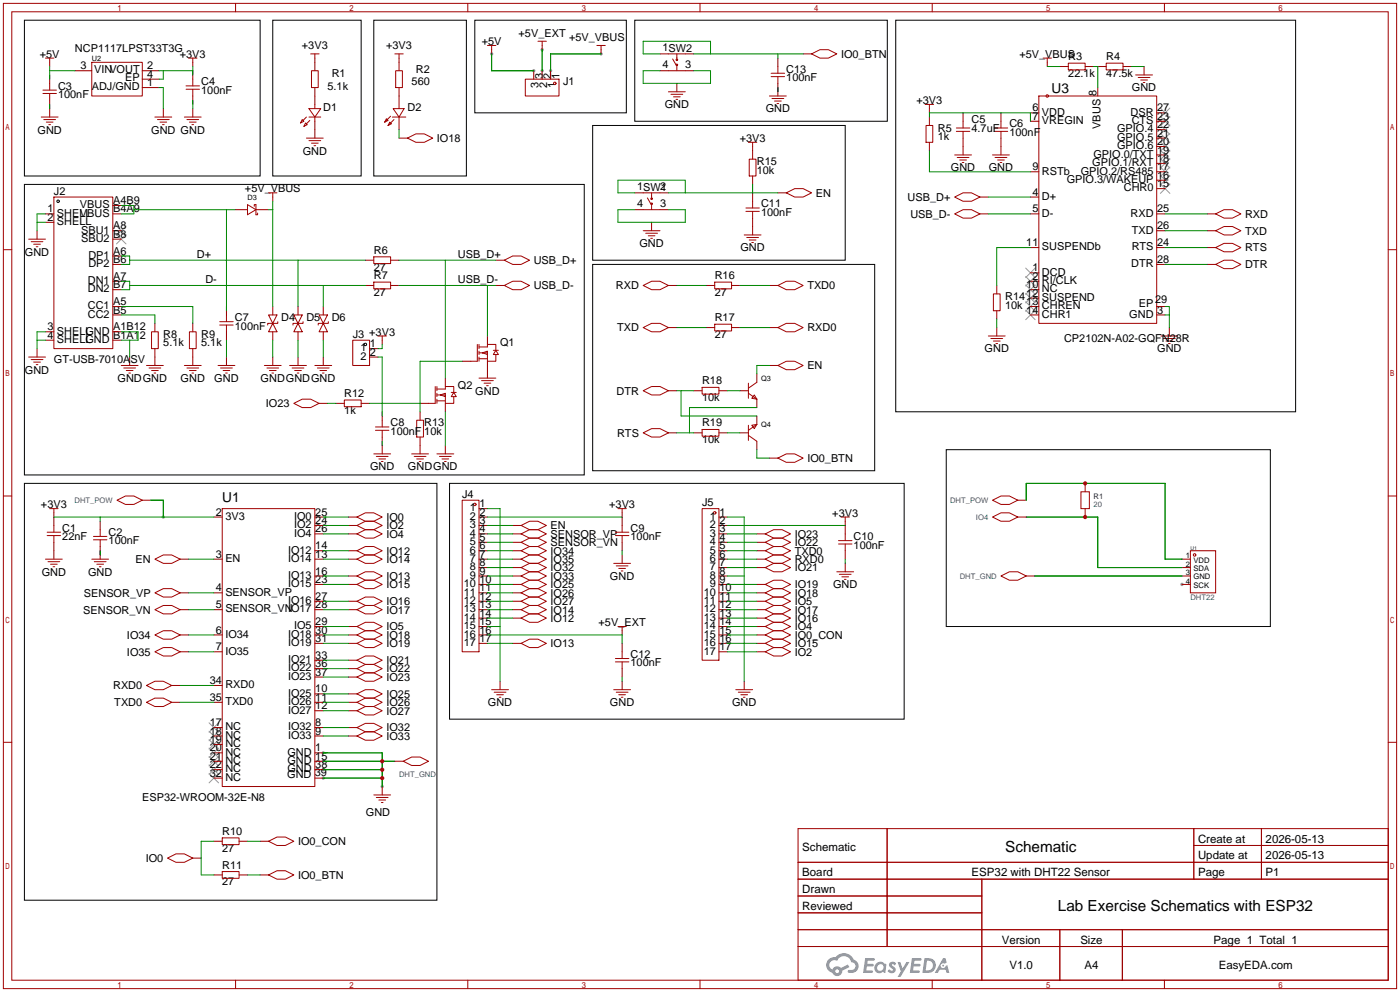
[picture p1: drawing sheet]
<svg xmlns="http://www.w3.org/2000/svg" width="422mm" height="299mm" viewBox="0 0 422 299" stroke-linecap="round" stroke-linejoin="round" font-family="sans-serif">
<g fill="#999">
<circle cx="356.6" cy="176.3" r=".51"/>
<circle cx="166.1" cy="21.3" r=".51"/>
<circle cx="181.4" cy="16.3" r=".51"/>
<circle cx="163.6" cy="21.3" r=".51"/>
<circle cx="163.6" cy="15" r=".51"/>
<circle cx="161" cy="21.3" r=".51"/>
<circle cx="148.3" cy="16.3" r=".51"/>
<circle cx="49.3" cy="156" r=".51"/>
<circle cx="97.5" cy="234.7" r=".51"/>
<circle cx="97.5" cy="232.2" r=".51"/>
<circle cx="97.5" cy="229.6" r=".51"/>
<circle cx="97.5" cy="227.1" r=".51"/>
<circle cx="115.3" cy="237.2" r=".51"/>
</g>
<g fill="none" stroke="#a10000" stroke-width=".3">
<path d="M1 1h420.4v297.2h-420.4zM3.6 3.6h415.2v292.1h-415.2zM71.1 1v2.6M141.1 1v2.6M211.2 1v2.6M281.3 1v2.6M351.3 1v2.6M1 75.3h2.6M418.8 75.3h2.6M1 149.6h2.6M418.8 149.6h2.6M1 223.9h2.6"/>
<path d="M418.8 223.9h2.6M240.8 249.9h178v45.8h-178zM267.7 249.9v35.6M360.2 249.9v15.3M360.2 255h58.6M380.6 249.9v15.3M240.8 260.1h178M240.8 265.2h178M240.8 270.3h55.4M240.8 275.3h55.4M296.2 265.2v30.5M71.1 295.7v2.5"/>
<path d="M141.1 295.7v2.5M211.2 295.7v2.5M240.8 280.4h178M240.8 285.5h178M281.3 295.7v2.5M319.8 280.4v15.3M338.6 280.4v15.3M351.3 295.7v2.5"/>
</g>
<g fill="#5487ff">
<path d="M268.5 290.3a1.3 1.3 0 0 1 1.9 .3l-.4 .6a.47 .47 0 0 0-.4-.4 .47 .47 0 0 0-.5 .3l.2 .2a1.19 1.19 0 0 1 .8 1.7 1.19 1.19 0 0 1-1.9 .3l-.4-.4 .5-.6 .8 .5a.31 .31 0 0 0 .3-.3 .31 .31 0 0 0-.2-.3 1.12 1.12 0 0 1-.7-1.9z"/>
<path d="M270.8 290.2h.8l.7 1.9 1.2-1.9h.9l-2.7 4.5h-.9l1-1.7z"/>
<path d="M261 289h2.6l.3 .2-.1 .5-2 .1-.1 .9h1.6l.3 .4-.4 .4h-1.6l-.2 1.2h1.8l.2 .4-.2 .3-2.8 .1z"/>
<path d="M275.1 289h2.6l.3 .2-.1 .5-2 .1-.1 .9h1.6l.4 .4-.5 .4h-1.6l-.2 1.2h1.8l.2 .4-.2 .3-2.8 .1z"/>
<path d="M284.5 289h.8l.3 1.3-.6 .4a.75 .75 0 0 0-1.1 .3 .75 .75 0 0 0 .5 1 .75 .75 0 0 0 .9-.6l.5-.3 .6 2.4h-.8l-.3-1h-1.8l-.5 1h-1z"/>
<path d="M278.9 289l-.6 4.5h1.4a2.27 2.27 0 0 0 2.7-2.3 2.27 2.27 0 0 0-2.7-2.2zM279.7 289.8a1.5 1.5 0 0 1 1.8 1.5 1.5 1.5 0 0 1-1.9 1.4h-.3z"/>
<path d="M264.4 290.6a1.67 1.67 0 0 0-.3 2.4 1.67 1.67 0 0 0 2.4 .2l.6 .3 .3-2.5-.1-.3h-.5a1.58 1.58 0 0 0-2.4-.1zM264.5 291.8a1.01 1.01 0 0 1 2 0 1.01 1.01 0 0 1-2 0z"/>
<path d="M250 289.4a2.37 2.37 0 0 0 1.1 4 1.54 1.54 0 0 0 1.8 1 1.54 1.54 0 0 0 1.2-1.6l2.2-1.1-.5-.8-2.1 1.1a1.57 1.57 0 0 0-2.6 .4 1.5 1.5 0 0 1-.7-2.1 1.5 1.5 0 0 1 2.2-.5 2.27 2.27 0 0 1 2.3-1.4 2.27 2.27 0 0 1 2 1.8 1.23 1.23 0 0 1 1.2 1.6 1.23 1.23 0 0 1-1.8 .8 .47 .47 0 0 0-.6 .4 .47 .47 0 0 0 .5 .5 2.14 2.14 0 0 0 2.7-1.4 2.14 2.14 0 0 0-1.3-2.7 3.4 3.4 0 0 0-5.7-.7l-.9 .1zM252 292.9a.6 .6 0 0 1 1.2 0 .6 .6 0 0 1-1.2 0z"/>
<circle cx="284.6" cy="291.3" r=".28"/>
</g>
<g fill="none" stroke="#a10000" stroke-width=".3">
<path d="M13.7 17.5h2.6M15 17.5v1.3M27.7 18.8h15.2v10.2h-15.2zM56.9 17.5h2.5M58.2 17.5v1.3M93.7 16.3h2.6M95 16.3v1.2M119.1 16.3h2.6M120.4 16.3v1.2M147.1 13.7h2.5M148.3 13.7v1.3M162.3 12.4h2.5"/>
<path d="M163.6 12.4v1.3M180.1 13.7h2.5M181.4 13.7v1.3M201.7 16.3h5.1M202.9 17.8l1.1 1.8M204 17.9l.2-.1 .3 .2-.3 .3zM204 19.4l.2-.1 .3 .3-.3 .2zM204.2 16.3v1.7M204.2 19.6v1.7M244.9 16.3l2.5-1.3h2.5l2.6 1.3-2.6 1.2h-2.5zM314.7 17.5h2.5M316 17.5v1.3"/>
<path d="M322.3 19.1h5.1v2h-5.1zM333.8 19.1h5v2h-5zM12.4 35.3h5.1M13 27.2h4M13 28.2h4M13.2 36.1h3.6M14 36.8h2M14.7 37.6h.5M15 25.1v2.1M15 28.2v2M46.7 35.3h5.1M47.5 36.1h3.6"/>
<path d="M48.3 36.8h2M49 37.6h.5M55.6 35.3h5.1M56.1 25.9h4.1M56.1 26.9h4.1M56.4 36.1h3.5M57.1 36.8h2.1M57.9 37.6h.5M58.2 23.9v2M58.2 26.9v2.1M91.2 36.1l.5 .5-1 .5zM92.2 37.1l.5 .5-1 .5z"/>
<path d="M92.5 35.3l-1.1 1M93.2 32.8h3.6l-1.8 2.5zM93.2 35.3h3.6M93.5 36.3l-1 1M94 21.3h2v5.1h-2zM95 31.5v1.3M95 35.3v1.3M116.6 35.8l.5 .5-1 .5zM117.6 36.8l.5 .5-1 .5zM117.9 35.1l-1.8 1.7M118.4 35.3h4M118.6 32.8h3.3l-1.5 2.5z"/>
<path d="M118.9 36.1l-1.8 1.7M119.4 21.3h2v5.1h-2zM158.5 23.9h10.2v5.1h-10.2zM201.7 21.3h5.1M201.7 27.7h5.1M202.4 28.4h3.6M203.2 29.2h2M204 30h.5M232.2 29h5M232.7 22.1h4M232.7 23.1h4M232.9 29.7h3.6"/>
<path d="M233.7 30.5h2M234.4 31.2h.5M234.7 20.1v2M234.7 23.1v2M279.1 31.5h2.6M279.4 37.8h2v5.1h-2zM280.4 31.5v1.3M288.5 38.6h4.1M288.5 39.6h4.1M290.6 36.6v2M290.6 39.6v2.1M300 38.6h4"/>
<path d="M300 39.6h4M302 36.6v2M302 39.6v2.1M313.4 29h35.6v68.5h-35.6zM342.6 22.6h5.1M343.4 23.4h3.6M344.2 24.1h2M344.9 24.9h.5M16.3 59.4h17.7v45.8h-17.7zM81 58.2h2.6M82.3 58.2v1.2M92.5 41.7h5"/>
<path d="M93.2 42.4h3.6M94 43.2h2M94.7 43.9h.5M122.9 41.7l2.6-1.3h2.5l2.6 1.3-2.6 1.2h-2.5zM194.1 58.2h5M195.3 59.7l1 1.8M196.4 59.8l.1-.1 .3 .2-.3 .3zM196.6 58.2v1.7M225.8 42.9h2.5M226.1 48h2v5.1h-2zM227.1 42.9v1.3M237.2 58.2l2.6-1.3h2.5l2.6 1.3-2.6 1.2h-2.5z"/>
<path d="M288 59.4l2.6-1.2h2.5l2.6 1.2-2.6 1.3h-2.5zM288 46.7h5.1M288.8 47.5h3.6M289.6 48.3h2M290.3 49h.5M299.5 46.7h5M300.2 47.5h3.6M301 48.3h2M301.8 49h.5M8.6 72.1h5.1M9.4 72.9h3.6M10.2 73.7h2"/>
<path d="M10.9 74.4h.5M74.7 61.7l2.5 1.5-2.5 1.6zM76.7 62.2v-.5h.5v3.1h.5v-.5M112.8 77.5h5.1v2h-5.1zM152.1 78.5l2.6-1.3h2.5l2.6 1.3-2.6 1.3h-2.5zM194.1 63.2h5M194.1 69.6h5M194.8 70.4h3.6M195.6 71.1h2M196.3 71.9h.5M196.4 61.4l.1-.2 .3 .3-.3 .2zM196.6 61.5v1.7"/>
<path d="M224.5 70.9h5.1M225 62.7h4.1M225 63.8h4.1M225.3 71.6h3.6M226.1 72.4h2M226.8 73.2h.5M227.1 60.7v2M227.1 63.8v2M288 64.5l2.6-1.3h2.5l2.6 1.3-2.6 1.3h-2.5zM366.8 64.5l2.5-1.3h2.6l2.5 1.3-2.5 1.3h-2.6zM366.8 74.7l2.5-1.3h2.6l2.5 1.3-2.5 1.2h-2.6zM366.8 69.6l2.5-1.3h2.6l2.5 1.3-2.5 1.3h-2.6z"/>
<path d="M366.8 79.8l2.5-1.3h2.6l2.5 1.3-2.5 1.2h-2.6zM66.3 97h4.1M66.3 98h4.1M68.3 95v2M68.3 98v2.1M81 95h2.6l-1.3 2.5zM82.3 97.5l1.3 2.6h-2.6zM83.8 97v.5h-3v.5M88.6 95h2.6l-1.3 2.5zM89.9 97.5l1.3 2.6h-2.6zM91.4 97v.5h-3v.5M96.3 95h2.5l-1.3 2.5z"/>
<path d="M97.5 97.5l1.3 2.6h-2.5zM99.1 97v.5h-3.1v.5M112.8 85.1h5.1v2h-5.1zM152.1 86.1l2.6-1.3h2.5l2.6 1.3-2.6 1.3h-2.5zM194.1 98.8l2.5-1.3h2.5l2.6 1.3-2.6 1.3h-2.5zM194.1 86.1l2.5-1.3h2.5l2.6 1.3-2.6 1.3h-2.5zM215.6 85.1h5.1v2h-5.1zM215.6 97.8h5.1v2h-5.1zM234.7 98.8l2.5-1.3h2.6l2.5 1.3-2.5 1.3h-2.6zM234.7 86.1l2.5-1.3h2.6l2.5 1.3-2.5 1.3h-2.6zM299.7 88.6h2.1v5.1h-2.1zM8.6 107.7h5.1"/>
<path d="M9.4 108.5h3.6M10.2 109.2h2M10.9 110h.5M36.6 110.2h5.1M37.3 111h3.6M38.1 111.8h2M38.9 112.5h.5M44.2 110.2h5.1M45 111h3.5M45.7 100.1h2.1v5.1h-2.1zM45.7 111.8h2.1M46.5 112.5h.5"/>
<path d="M55.6 110.2h5.1M56.4 111h3.5M57.1 100.1h2.1v5.1h-2.1zM57.1 111.8h2.1M57.9 112.5h.5M65.8 110.2h5.1M66.5 111h3.6M67.3 111.8h2M68.1 112.5h.5M79.8 110.2h5M80.5 111h3.6M81.3 111.8h2"/>
<path d="M82 112.5h.5M87.4 110.2h5.1M88.1 111h3.6M88.9 111.8h2M89.7 112.5h.5M95 110.2h5.1M95.8 111h3.5M96.5 111.8h2.1M97.3 112.5h.5M106.4 102.6h5.1v7.6h-5.1zM114 101.3h2.6M115.3 101.3v1.3"/>
<path d="M131.3 116.6v5.1h-2M131.8 119.1h2.6v2.6h2.5v-2.1M131.8 117.3h2.6v-.7h2.5v1.8M131.8 116.6v1.3M131.8 118.6v1M132.8 119.1l1.6-.5v1zM136.1 118.4h1.6M136.9 118.4l.8 1.2h-1.6zM144 103.9v5.1h-2M144.5 106.4h2.6v2.6h2.5v-2.1M144.5 104.6h2.6v-.7h2.5v1.8M144.5 108.2h2.6"/>
<path d="M144.5 103.9v1.3M144.5 105.9v1M144.5 107.7v1.3M144.5 114h5.1M145.3 114.8h3.5M145.5 106.4l1.6-.5v1zM146 115.6h2.1M146.8 116.3h.5M148.8 105.7h1.6M149.6 105.7l.8 1.2h-1.6zM194.1 117.9l2.5-1.3h2.5l2.6 1.3-2.6 1.2h-2.5zM211.8 116.8h5.1v2.1h-5.1z"/>
<path d="M225.8 118.6l2.5 1.8M225.8 115.6v4.5M227.6 119.1l.7 1.3-1.5-.3zM228.3 115.3l-2.5 1.8M234.7 110.2l2.5-1.2h2.6l2.5 1.2-2.5 1.3h-2.6zM298.2 101.3h5.1M299 102.1h3.5M299.7 102.9h2.1M300.5 103.6h.5M350.3 101.3h5M351 102.1h3.6M351.8 102.9h2"/>
<path d="M352.6 103.6h.5M88.6 121.7l2.6-1.3h2.5l2.6 1.3-2.6 1.2h-2.5zM103.9 120.6h5.1v2.1h-5.1zM112.8 136.9h5.1M113.3 128.8h4M113.3 129.8h4M113.5 137.7h3.6M114.3 138.4h2M115.1 139.2h.5M115.3 126.7v2.1M115.3 129.8v2M124.2 136.9h5.1"/>
<path d="M125 137.7h3.5M125.7 126.7h2.1v5.1h-2.1zM125.7 138.4h2.1M126.5 139.2h.5M131.8 120.9h2.6M131.8 120.4v1.3M131.8 136.9h5.1M132.6 137.7h3.5M133.3 138.4h2.1M134.1 139.2h.5M194.1 130.6l2.5-1.3h2.5l2.6 1.3-2.6 1.2h-2.5zM211.8 129.5h5.1v2.1h-5.1z"/>
<path d="M225.8 128.3v4.5M225.8 131.3l2.5 1.8M226.8 128.3l1.5-.3-.7 1.3zM228.3 128l-2.5 1.8M234.7 138.2l2.5-1.3h2.6l2.5 1.3-2.5 1.2h-2.6zM15 153.4h2.5M16.3 153.4v1.3M16.3 158.5v2M30.2 159.8v2M35.3 150.9l2.5-1.3h2.6l2.5 1.3-2.5 1.2h-2.6zM42.9 150.9h2.6M67.1 153.4h27.9v83.8h-27.9z"/>
<path d="M107.7 156l2.5-1.3h2.6l2.5 1.3-2.5 1.2h-2.6zM107.7 158.5l2.5-1.3h2.6l2.5 1.3-2.5 1.3h-2.6zM139.4 150.9h5.1v45.7h-5.1zM157.2 158.5l2.6-1.3h2.5l2.5 1.3-2.5 1.3h-2.5zM186.4 153.4h2.6M187.7 153.4v1.3M187.7 158.5v2M211.8 153.4h5.1v45.7h-5.1zM253.7 156h2.6M255 156v1.2M299.5 150.9l2.5-1.3h2.5l2.6 1.3-2.6 1.2h-2.5zM299.5 156l2.5-1.3h2.5l2.6 1.3-2.6 1.2h-2.5z"/>
<path d="M307.1 156h2.5M307.1 150.9h2.5M326.1 148.3h2.6v5.1h-2.6zM327.4 145.8v2.5M327.4 153.4v2.6M13.7 168.7h5.1M14.2 160.5h4.1M14.2 161.5h4.1M14.5 169.4h3.5M15.2 170.2h2.1M16 170.9h.5M16.3 161.5v2.1"/>
<path d="M27.7 168.7h5.1M28.2 161.8h4.1M28.2 162.8h4.1M28.4 169.4h3.6M29.2 170.2h2M30 170.9h.5M30.2 162.8v2M46.7 178.8l2.6-1.3h2.5l2.6 1.3-2.6 1.3h-2.5zM46.7 168.7l2.6-1.3h2.5l2.6 1.3-2.6 1.2h-2.5zM107.7 176.3l2.5-1.3h2.6l2.5 1.3-2.5 1.2h-2.6zM107.7 168.7l2.5-1.3h2.6l2.5 1.3-2.5 1.2h-2.6zM107.7 173.7l2.5-1.2h2.6l2.5 1.2-2.5 1.3h-2.6z"/>
<path d="M107.7 166.1l2.5-1.3h2.6l2.5 1.3-2.5 1.3h-2.6zM107.7 161l2.5-1.2h2.6l2.5 1.2-2.5 1.3h-2.6zM157.2 161l2.6-1.2h2.5l2.5 1.2-2.5 1.3h-2.5zM157.2 163.6l2.6-1.3h2.5l2.5 1.3-2.5 1.2h-2.5zM157.2 166.1l2.6-1.3h2.5l2.5 1.3-2.5 1.3h-2.5zM157.2 168.7l2.6-1.3h2.5l2.5 1.3-2.5 1.2h-2.5zM157.2 176.3l2.6-1.3h2.5l2.5 1.3-2.5 1.2h-2.5zM157.2 178.8l2.6-1.3h2.5l2.5 1.3-2.5 1.3h-2.5zM157.2 173.7l2.6-1.2h2.5l2.5 1.2-2.5 1.3h-2.5zM157.2 171.2l2.6-1.3h2.5l2.5 1.3-2.5 1.3h-2.5zM185.2 169.9h5M185.7 160.5h4"/>
<path d="M185.7 161.5h4M185.9 170.7h3.6M186.7 171.4h2M187.5 172.2h.5M187.7 161.5v2.1M230.9 178.8l2.5-1.3h2.6l2.5 1.3-2.5 1.3h-2.6zM230.9 176.3l2.5-1.3h2.6l2.5 1.3-2.5 1.2h-2.6zM230.9 163.6l2.5-1.3h2.6l2.5 1.3-2.5 1.2h-2.6zM230.9 161l2.5-1.2h2.6l2.5 1.2-2.5 1.3h-2.6zM230.9 171.2l2.5-1.3h2.6l2.5 1.3-2.5 1.3h-2.6zM230.9 166.1l2.5-1.3h2.6l2.5 1.3-2.5 1.3h-2.6zM230.9 168.7l2.5-1.3h2.6l2.5 1.3-2.5 1.2h-2.6z"/>
<path d="M252.5 172.5h5.1M253 163.1h4M253 164.1h4M253.2 173.2h3.6M254 174h2M254.8 174.8h.5M255 161v2.1M255 164.1v2M302 173.7l2.5-1.2h2.6l2.5 1.2-2.5 1.3h-2.6zM309.6 173.7h2.6M356.6 168.7h2.6M356.6 171.2h2.6"/>
<path d="M356.6 173.7h2.6M356.6 176.3h2.6M359.2 166.1h7.6v12.7h-7.6zM46.7 196.6l2.6-1.3h2.5l2.6 1.3-2.6 1.3h-2.5zM46.7 191.5l2.6-1.3h2.5l2.6 1.3-2.6 1.3h-2.5zM46.7 183.9l2.6-1.3h2.5l2.6 1.3-2.6 1.3h-2.5zM107.7 199.1l2.5-1.2h2.6l2.5 1.2-2.5 1.3h-2.6zM107.7 194.1l2.5-1.3h2.6l2.5 1.3-2.5 1.2h-2.6zM107.7 191.5l2.5-1.3h2.6l2.5 1.3-2.5 1.3h-2.6zM107.7 183.9l2.5-1.3h2.6l2.5 1.3-2.5 1.3h-2.6zM107.7 181.4l2.5-1.3h2.6l2.5 1.3-2.5 1.2h-2.6zM107.7 189l2.5-1.3h2.6l2.5 1.3-2.5 1.2h-2.6z"/>
<path d="M157.2 181.4l2.6-1.3h2.5l2.5 1.3-2.5 1.2h-2.5zM157.2 194.1l2.6-1.3h2.5l2.5 1.3-2.5 1.2h-2.5zM157.2 186.4l2.6-1.2h2.5l2.5 1.2-2.5 1.3h-2.5zM157.2 183.9l2.6-1.3h2.5l2.5 1.3-2.5 1.3h-2.5zM185.7 198.6h4M185.7 199.6h4M186.4 189h2.6M187.7 189v1.2M187.7 196.6v2M187.7 199.6v2.1M230.9 181.4l2.5-1.3h2.6l2.5 1.3-2.5 1.2h-2.6zM230.9 189l2.5-1.3h2.6l2.5 1.3-2.5 1.2h-2.6z"/>
<path d="M230.9 186.4l2.5-1.2h2.6l2.5 1.2-2.5 1.3h-2.6zM230.9 183.9l2.5-1.3h2.6l2.5 1.3-2.5 1.3h-2.6zM230.9 191.5l2.5-1.3h2.6l2.5 1.3-2.5 1.3h-2.6zM230.9 196.6l2.5-1.3h2.6l2.5 1.3-2.5 1.3h-2.6zM230.9 194.1l2.5-1.3h2.6l2.5 1.3-2.5 1.2h-2.6zM44.2 211.8l2.5-1.2h2.6l2.5 1.2-2.5 1.3h-2.6zM44.2 206.8l2.5-1.3h2.6l2.5 1.3-2.5 1.2h-2.6zM107.7 219.5l2.5-1.3h2.6l2.5 1.3-2.5 1.2h-2.6zM107.7 214.4l2.5-1.3h2.6l2.5 1.3-2.5 1.2h-2.6zM107.7 211.8l2.5-1.2h2.6l2.5 1.2-2.5 1.3h-2.6zM107.7 209.3l2.5-1.3h2.6l2.5 1.3-2.5 1.3h-2.6zM107.7 204.2l2.5-1.3h2.6l2.5 1.3-2.5 1.3h-2.6z"/>
<path d="M107.7 201.7l2.5-1.3h2.6l2.5 1.3-2.5 1.2h-2.6zM148.3 208h5.1M149.1 208.8h3.6M149.9 209.5h2M150.6 210.3h.5M185.2 208h5M185.9 208.8h3.6M186.7 209.5h2M187.5 210.3h.5M222 208h5.1M222.8 208.8h3.5M223.5 209.5h2.1"/>
<path d="M224.3 210.3h.5M107.7 222l2.5-1.3h2.6l2.5 1.3-2.5 1.3h-2.6zM112.8 239.8h5.1M119.1 229.6h2.6M121.7 229.6l2.5-1.3h2.5l2.6 1.3-2.6 1.3h-2.5zM50.5 258.8l2.6-1.2h2.5l2.6 1.2-2.6 1.3h-2.5zM67.1 252.7h5v2.1h-5zM81 253.7l2.6-1.2h2.5l2.5 1.2-2.5 1.3h-2.5zM113.5 240.5h3.6M114.3 241.3h2M115.1 242.1h.5M67.1 262.9h5v2h-5z"/>
<path d="M81 263.9l2.6-1.3h2.5l2.5 1.3-2.5 1.3h-2.5z"/>
<circle cx="167.4" cy="25.1" r=".38"/>
<circle cx="316" cy="29" r=".38"/>
<circle cx="143.3" cy="152.1" r=".38"/>
<circle cx="215.6" cy="154.7" r=".38"/>
<circle cx="360.4" cy="167.4" r=".38"/>
</g>
<g fill="none" stroke="#870000" stroke-width=".3">
<path d="M15 18.8v1.3M58.2 18.8v1.3M95 17.5v3.8M120.4 17.5v3.8M148.3 15v1.3M163.6 13.7v1.3M181.4 15v1.3M199.1 16.3h2.6M206.8 16.3h2.5M234.7 17.5v2.6M242.3 16.3h2.6M316 18.8v1.3"/>
<path d="M15 22.6v2.5M15 30.2v5.1M22.6 21.3h5.1M42.9 26.4h5.1M42.9 21.3h5.1M42.9 23.9h5.1M49.3 32.8v2.5M58.2 21.3v2.6M58.2 29v2.5M58.2 32.8v2.5M95 26.4v5.1M95 36.6v5.1"/>
<path d="M120.4 26.4v6.4M120.4 35.3v3.8M161 21.3v2.6M163.6 21.3v2.6M166.1 21.3v2.6M199.1 21.3h2.6M204.2 25.1v2.6M206.8 21.3h2.5M234.7 25.1v3.9M280.4 32.8v1.2M280.4 35.3v2.5M290.6 34v2.6"/>
<path d="M302 34v2.6M310.9 34h2.5M310.9 36.6h2.5M319.8 20.1h2.5M327.4 20.1h2.5M331.2 20.1h2.6M331.2 26.4v2.6M338.8 20.1h2.6M345.2 20.1v2.5M349 34h2.5M349 36.6h2.5M349 39.1h2.5"/>
<path d="M82.3 59.4v1.3M120.4 41.7h2.5M191.5 58.2h2.6M199.1 58.2h2.6M227.1 44.2v3.8M227.1 53.1v2.5M227.1 58.2v2.5M234.7 58.2h2.5M280.4 42.9v2.6M290.6 41.7v5M295.7 59.4h2.5M302 41.7v5"/>
<path d="M310.9 59.4h2.5M310.9 51.8h2.5M349 41.7h2.5M349 51.8h2.5M349 56.9h2.5M349 54.4h2.5M349 49.3h2.5M349 46.7h2.5M349 44.2h2.5M11.2 69.6v2.5M13.7 67.1h2.6M13.7 64.5h2.6"/>
<path d="M34 64.5h2.6M34 69.6h2.6M34 79.8h2.6M34 77.2h2.6M34 72.1h2.6M34 62h2.6M70.9 63.2h3.8M77.2 63.2h3.8M110.2 78.5h2.6M117.9 78.5h2.5M149.6 78.5h2.5M191.5 63.2h2.6"/>
<path d="M196.6 67.1v2.5M199.1 63.2h2.6M227.1 65.8v5.1M295.7 64.5h2.5M310.9 64.5h2.5M310.9 74.7h2.5M349 64.5h2.5M349 69.6h2.5M349 79.8h2.5M349 74.7h2.5M364.2 64.5h2.6M364.2 69.6h2.6"/>
<path d="M364.2 79.8h2.6M364.2 74.7h2.6M34 95h2.6M34 84.8h2.6M34 87.4h2.6M34 92.5h2.6M46.7 97.5v2.6M58.2 97.5v2.6M68.3 92.5v2.5M82.3 92.5v2.5M89.9 92.5v2.5M97.5 92.5v2.5"/>
<path d="M110.2 86.1h2.6M117.9 86.1h2.5M149.6 86.1h2.5M201.7 86.1h2.5M201.7 98.8h2.5M213.1 86.1h2.5M213.1 98.8h2.5M220.7 86.1h2.6M220.7 98.8h2.6M232.2 86.1h2.5M232.2 98.8h2.5M300.7 86.1v2.5"/>
<path d="M300.7 93.7v2.6M300.7 98.8v2.5M310.9 95h2.5M310.9 84.8h2.5M310.9 87.4h2.5M310.9 92.5h2.5M310.9 82.3h2.5M310.9 89.9h2.5M349 95h2.5M349 92.5h2.5M352.8 98.8v2.5M11.2 105.2v2.5"/>
<path d="M13.7 102.6h2.6M13.7 100.1h2.6M34 102.6h2.6M34 100.1h2.6M39.1 107.7v2.5M46.7 105.2v5M58.2 105.2v5M68.3 100.1v2.5M68.3 107.7v2.5M82.3 100.1v2.5M82.3 107.7v2.5M89.9 100.1v2.5"/>
<path d="M89.9 107.7v2.5M97.5 100.1v2.5M97.5 107.7v2.5M111.5 105.2h2.5M111.5 107.7h2.5M115.3 102.6v1.3M134.4 114v2.6M139.4 109h2.6M147.1 101.3v2.6M147.1 109v5M201.7 117.9h2.5M209.3 117.9h2.5"/>
<path d="M216.9 117.9h2.6M223.3 117.9h2.5M228.3 112.8v2.5M232.2 110.2h2.5M96.3 121.7h2.5M101.3 121.7h2.6M109 121.7h2.5M115.3 124.2v2.5M115.3 131.8v5.1M126.7 121.7h2.6M126.7 124.2v2.5M126.7 131.8v5.1"/>
<path d="M134.4 121.7v2.5M134.4 134.4v2.5M201.7 130.6h2.5M209.3 130.6h2.5M216.9 130.6h2.6M223.3 130.6h2.5M228.3 120.4v2.5M228.3 125.5v2.5M228.3 133.1v2.5M232.2 138.2h2.5M16.3 154.7v3.8M30.2 157.2v2.6"/>
<path d="M64.5 156h2.6M95 156h2.5M95 158.5h2.5M105.2 156h2.5M105.2 158.5h2.5M144.5 156h2.6M144.5 158.5h2.6M144.5 153.4h2.6M154.7 158.5h2.5M187.7 154.7v3.8M216.9 156h2.6M216.9 158.5h2.6"/>
<path d="M255 157.2v3.8M16.3 163.6v5.1M30.2 164.8v3.9M54.4 168.7h2.5M54.4 178.8h2.5M64.5 168.7h2.6M64.5 178.8h2.6M95 176.3h2.5M95 168.7h2.5M95 173.7h2.5M95 166.1h2.5M95 161h2.5"/>
<path d="M105.2 176.3h2.5M105.2 168.7h2.5M105.2 173.7h2.5M105.2 166.1h2.5M105.2 161h2.5M144.5 176.3h2.6M144.5 168.7h2.6M144.5 173.7h2.6M144.5 166.1h2.6M144.5 161h2.6M144.5 178.8h2.6M144.5 163.6h2.6"/>
<path d="M144.5 171.2h2.6M154.7 176.3h2.5M154.7 168.7h2.5M154.7 173.7h2.5M154.7 166.1h2.5M154.7 161h2.5M154.7 178.8h2.5M154.7 163.6h2.5M154.7 171.2h2.5M187.7 163.6v2.5M187.7 167.4v2.5M216.9 176.3h2.6"/>
<path d="M216.9 168.7h2.6M216.9 173.7h2.6M216.9 166.1h2.6M216.9 161h2.6M216.9 178.8h2.6M216.9 163.6h2.6M216.9 171.2h2.6M228.3 176.3h2.6M228.3 168.7h2.6M228.3 166.1h2.6M228.3 161h2.6M228.3 178.8h2.6"/>
<path d="M228.3 163.6h2.6M228.3 171.2h2.6M255 166.1v2.6M255 169.9v2.6M54.4 196.6h2.5M54.4 191.5h2.5M54.4 183.9h2.5M64.5 196.6h2.6M64.5 191.5h2.6M64.5 183.9h2.6M95 191.5h2.5M95 183.9h2.5"/>
<path d="M95 199.1h2.5M95 194.1h2.5M95 181.4h2.5M95 189h2.5M105.2 191.5h2.5M105.2 183.9h2.5M105.2 199.1h2.5M105.2 194.1h2.5M105.2 181.4h2.5M105.2 189h2.5M144.5 191.5h2.6M144.5 183.9h2.6"/>
<path d="M144.5 194.1h2.6M144.5 181.4h2.6M144.5 189h2.6M144.5 186.4h2.6M154.7 183.9h2.5M154.7 194.1h2.5M154.7 181.4h2.5M154.7 186.4h2.5M187.7 190.2v1.3M187.7 194.1v2.5M216.9 196.6h2.6M216.9 191.5h2.6"/>
<path d="M216.9 183.9h2.6M216.9 194.1h2.6M216.9 181.4h2.6M216.9 189h2.6M216.9 186.4h2.6M228.3 196.6h2.6M228.3 191.5h2.6M228.3 183.9h2.6M228.3 194.1h2.6M228.3 181.4h2.6M228.3 189h2.6M228.3 186.4h2.6"/>
<path d="M51.8 211.8h2.6M51.8 206.8h2.6M64.5 211.8h2.6M64.5 206.8h2.6M64.5 219.5h2.6M95 211.8h2.5M95 219.5h2.5M95 214.4h2.5M95 209.3h2.5M95 204.2h2.5M95 201.7h2.5M105.2 211.8h2.5"/>
<path d="M105.2 219.5h2.5M105.2 214.4h2.5M105.2 209.3h2.5M105.2 204.2h2.5M105.2 201.7h2.5M150.9 205.5v2.5M187.7 201.7v2.5M187.7 205.5v2.5M224.5 205.5v2.5M64.5 222h2.6M64.5 234.7h2.6M64.5 232.2h2.6"/>
<path d="M64.5 229.6h2.6M64.5 227.1h2.6M64.5 224.5h2.6M95 222h2.5M95 234.7h2.5M95 232.2h2.5M95 229.6h2.5M95 227.1h2.5M105.2 222h2.5M115.3 237.2v2.6M58.2 258.8h2.5M64.5 253.7h2.6"/>
<path d="M72.1 253.7h2.6M78.5 253.7h2.5M64.5 263.9h2.6M72.1 263.9h2.6M78.5 263.9h2.5"/>
</g>
<g fill="none" stroke="#999" stroke-width=".3">
<path d="M350.1 37.7l2.9 2.9M350.1 35.1l2.9 2.9M350.1 32.6l2.9 2.9M353 37.7l-2.9 2.9M353 35.1l-2.9 2.9M353 32.6l-2.9 2.9M350.1 55.5l2.9 2.8M350.1 52.9l2.9 2.9M350.1 50.4l2.9 2.9M350.1 47.8l2.9 2.9M350.1 45.3l2.9 2.9M350.1 42.8l2.9 2.8"/>
<path d="M350.1 40.2l2.9 2.9M353 42.8l-2.9 2.8M353 45.3l-2.9 2.9M353 47.8l-2.9 2.9M353 50.4l-2.9 2.9M353 55.5l-2.9 2.8M353 52.9l-2.9 2.9M353 40.2l-2.9 2.9M35.1 68.2l2.9 2.8M35.1 70.7l2.9 2.9M38 68.2l-2.9 2.8M38 70.7l-2.9 2.9"/>
<path d="M309.5 80.9l2.8 2.8M309.5 83.4l2.8 2.9M309.5 85.9l2.8 2.9M309.5 88.5l2.8 2.9M309.5 91l2.8 2.9M309.5 93.6l2.8 2.8M312.3 80.9l-2.8 2.8M312.3 83.4l-2.8 2.9M312.3 85.9l-2.8 2.9M312.3 88.5l-2.8 2.9M312.3 91l-2.8 2.9M312.3 93.6l-2.8 2.8"/>
<path d="M63.1 218l2.9 2.9M66 218l-2.9 2.9M63.1 233.3l2.9 2.8M63.1 230.7l2.9 2.9M63.1 228.2l2.9 2.9M63.1 225.6l2.9 2.9M63.1 223.1l2.9 2.9M63.1 220.6l2.9 2.8M66 233.3l-2.9 2.8M66 230.7l-2.9 2.9M66 228.2l-2.9 2.9M66 225.6l-2.9 2.9"/>
<path d="M66 223.1l-2.9 2.9M66 220.6l-2.9 2.8"/>
</g>
<g fill="none" stroke="#000" stroke-width=".3">
<path d="M7.4 6.1h71.1v47h-71.1zM82.3 6.1h26.7v47h-26.7zM112.8 6.1h27.9v47h-27.9zM143.3 6.1h45.7v27.9h-45.7zM191.5 6.1h76.2v30.5h-76.2zM270.3 6.1h120.6v118.1h-120.6zM178.8 37.8h76.2v40.7h-76.2zM7.4 55.6h168.9v87.7h-168.9zM178.8 79.8h85.1v62.2h-85.1zM285.5 135.6h97.8v53.4h-97.8zM7.4 145.8h124.4v125.7h-124.4zM135.6 145.8h137.2v71.1h-137.2z"/>
<circle cx="17.5" cy="60.7" r=".38"/>
<circle cx="110.2" cy="103.9" r=".38"/>
</g>
<g fill="none" stroke="#008700" stroke-width=".3">
<path d="M148.3 16.3v5h12.7M163.6 15v6.3M181.4 16.3h-15.3v5M199.1 16.3h-5v-3.9h20.3v3.9M209.3 16.3h33M234.7 16.3v1.2M15 21.3h7.6M15 20.1v3.8M15 31.5v1.3M48 21.3h10.2M48 26.4h1.3v6.4M49.3 21.3v2.6h-1.3"/>
<path d="M58.2 20.1v2.5M58.2 30.2v2.6M120.4 39.1v2.6M199.1 21.3h-5v3.8h20.3v-3.8h-5.1M234.7 26.4v1.3M280.4 35.3v-1.3h30.5v2.6M316 20.1h3.8M329.9 20.1h1.3v6.3M341.4 20.1h3.8M191.5 58.2h-5.1v-3.8h20.4v3.8M201.7 58.2h33M227.1 55.6v2.6"/>
<path d="M280.4 45.5v6.3h30.5M298.2 59.4h12.7M11.2 67.1h2.5M13.7 64.5h-2.5v5.1M36.6 77.2h2.5v2.6h-2.5M36.6 62h3.8v2.5h-3.8M39.1 78.5h71.1M40.4 63.2h30.5M68.3 63.2v30.5M81 63.2h1.3M82.3 60.7v31.8M89.9 78.5v14"/>
<path d="M120.4 78.5h29.2M134.4 78.5v35.5M191.5 63.2h-5.1v3.9h20.4v-3.9h-5.1M298.2 64.5h12.7M310.9 74.7h-10.2v11.4M351.5 79.8h12.7M351.5 74.7h12.7M351.5 64.5h12.7M351.5 69.6h12.7M36.6 92.5h21.6v5M36.6 84.8h2.5v2.6h-2.5M36.6 95h10.1v2.5"/>
<path d="M39.1 86.1h71.1M97.5 86.1v6.4M120.4 86.1h29.2M147.1 86.1v15.2M204.2 86.1h8.9M204.2 98.8h8.9M223.3 86.1h8.9M223.3 98.8h8.9M300.7 96.3v2.5M351.5 95h1.3M351.5 92.5h1.3v6.3M11.2 102.6h2.5"/>
<path d="M13.7 100.1h-2.5v5.1M36.6 100.1h5.1v2.5h-5.1M39.1 102.6v5.1M68.3 102.6v5.1M82.3 102.6v5.1M89.9 102.6v5.1M97.5 102.6v5.1M114 107.7h1.3v17.8M115.3 103.9v1.3h-1.3M139.4 109h-12.7v15.2M204.2 117.9h5.1M205.5 117.9v7.6h22.8"/>
<path d="M219.5 117.9h3.8M232.2 110.2h-3.9v2.6M98.8 121.7h2.5M111.5 121.7h15.2M115.3 133.1v1.3M134.4 124.2v10.2M204.2 130.6h5.1M219.5 130.6h3.8M228.3 135.6v2.6h3.9M228.3 122.9h-20.3v7.7M16.3 156h48.2M30.2 156v1.2"/>
<path d="M45.5 150.9h3.8v5.1M97.5 156h7.7M97.5 158.5h7.7M147.1 156h40.6M147.1 158.5h7.6M147.1 153.4h3.8v52.1M219.5 156h5v49.5M219.5 158.5h35.5M309.6 156h21.6v15.2h25.4M309.6 150.9v-5.1h41.9v22.9h5.1M30.2 166.1v1.3M56.9 178.8h7.6"/>
<path d="M56.9 168.7h7.6M97.5 168.7h7.7M97.5 176.3h7.7M97.5 161h7.7M97.5 166.1h7.7M97.5 173.7h7.7M147.1 178.8h7.6M147.1 168.7h7.6M147.1 176.3h7.6M147.1 161h7.6M147.1 163.6h7.6M147.1 166.1h7.6"/>
<path d="M147.1 173.7h7.6M147.1 171.2h7.6M187.7 166.1v1.3M219.5 178.8h8.8M219.5 168.7h8.8M219.5 176.3h8.8M219.5 161h8.8M219.5 163.6h8.8M219.5 166.1h8.8M219.5 173.7h5M219.5 171.2h8.8M255 168.7v1.2"/>
<path d="M312.2 173.7h44.4M56.9 196.6h7.6M56.9 191.5h7.6M56.9 183.9h7.6M97.5 191.5h7.7M97.5 183.9h7.7M97.5 181.4h7.7M97.5 189h7.7M97.5 194.1h7.7M97.5 199.1h7.7M147.1 191.5h40.6v2.6M147.1 183.9h7.6"/>
<path d="M147.1 181.4h7.6M147.1 189h3.8M147.1 186.4h7.6M147.1 194.1h7.6M219.5 196.6h8.8M219.5 191.5h8.8M219.5 183.9h8.8M219.5 181.4h8.8M219.5 189h8.8M219.5 186.4h8.8M219.5 194.1h8.8M54.4 206.8h10.1"/>
<path d="M54.4 211.8h10.1M97.5 219.5h7.7M97.5 211.8h7.7M97.5 214.4h7.7M97.5 209.3h7.7M97.5 204.2h7.7M97.5 201.7h7.7M187.7 204.2v1.3M97.5 227.1h17.8v10.1M97.5 222h7.7M97.5 234.7h17.8M97.5 232.2h17.8"/>
<path d="M97.5 229.6h21.6M64.5 253.7h-3.8v10.2h3.8M74.7 253.7h3.8M74.7 263.9h3.8"/>
</g>
<g fill="#c00">
<circle cx="115.3" cy="234.7" r=".63"/>
<circle cx="115.3" cy="232.2" r=".63"/>
<circle cx="115.3" cy="229.6" r=".63"/>
<circle cx="327.4" cy="145.8" r=".63"/>
<circle cx="327.4" cy="156" r=".63"/>
</g>
<g font-size="4.6">
<text x="303.3" y="257">Schematic</text>
<text x="319.2" y="274.8">Lab Exercise Schematics with ESP32</text>
</g>
<g font-size="4.1">
<text x="317.2" y="28.1">U3</text>
<text x="67.1" y="151.3">U1</text>
</g>
<g font-size="3.5">
<text x="242.1" y="256.7">Schematic</text>
<text x="361.5" y="254.2">Create at</text>
<text x="381.9" y="254.2">2026-05-13</text>
<text x="361.5" y="259.2">Update at</text>
<text x="381.9" y="259.2">2026-05-13</text>
<text x="242.1" y="264.3">Board</text>
<text x="242.1" y="269.4">Drawn</text>
<text x="293.2" y="264.3">ESP32 with DHT22 Sensor</text>
<text x="361.5" y="264.3">Page</text>
<text x="381.9" y="264.3">P1</text>
<text x="242.1" y="274.5">Reviewed</text>
<text x="302.3" y="284.6">Version</text>
<text x="326" y="284.6">Size</text>
<text x="366.2" y="284.6">Page 1 Total 1</text>
<text x="304.6" y="292.3">V1.0</text>
<text x="327.2" y="292.3">A4</text>
<text x="367.7" y="292.3">EasyEDA.com</text>
</g>
<g font-size="3.3">
<text x="156.5" y="11.1">+5V_EXT</text>
<text x="12" y="17.4">+5V</text>
<text x="22.6" y="15.6">NCP1117LPST33T3G</text>
<text x="54.3" y="17.4">+3V3</text>
<text x="91.1" y="14.9">+3V3</text>
<text x="116.5" y="14.9">+3V3</text>
<text x="145.4" y="13.6">+5V</text>
<text x="171.7" y="12.3">+5V_VBUS</text>
<text x="199.8" y="15.4">1SW2</text>
<text x="253.7" y="17.4">IO0_BTN</text>
<text x="307.6" y="17.4">+5V_VBUS</text>
<text x="24.3" y="20.9">3</text>
<text x="28.4" y="21.9">VINVOUT</text>
<text x="44.4" y="20.9">2</text>
<text x="44.4" y="23.4">4</text>
<text x="100.1" y="23.2">R1</text>
<text x="125.5" y="21.9">R2</text>
<text x="163.8" y="23.7" transform="rotate(-90 163.8 23.7)">3</text>
<text x="166.3" y="23.7" transform="rotate(-90 166.3 23.7)">2</text>
<text x="168.9" y="23.7" transform="rotate(-90 168.9 23.7)">1</text>
<text x="199.8" y="20.4">4</text>
<text x="206.8" y="20.4">3</text>
<text x="237.2" y="21.9">C13</text>
<text x="322.3" y="18.1">R3</text>
<text x="322.3" y="23.2">22.1k</text>
<text x="333.8" y="18.1">R4</text>
<text x="333.8" y="23.2">47.5k</text>
<text x="17.5" y="27">C3</text>
<text x="17.5" y="29.6">100nF</text>
<text x="27.7" y="27">ADJ/GND</text>
<text x="37.8" y="24.5">EP</text>
<text x="44.4" y="26">1</text>
<text x="60.7" y="25.8">C4</text>
<text x="60.7" y="28.3">100nF</text>
<text x="98.8" y="27">5.1k</text>
<text x="124.2" y="25.8">560</text>
<text x="162.5" y="26.6" transform="rotate(-90 162.5 26.6)">3</text>
<text x="165" y="26.6" transform="rotate(-90 165 26.6)">2</text>
<text x="167.6" y="26.6" transform="rotate(-90 167.6 26.6)">1</text>
<text x="169.9" y="25.8">J1</text>
<text x="237.2" y="24.5">100nF</text>
<text x="330.8" y="28.8" transform="rotate(-90 330.8 28.8)">8</text>
<text x="341.5" y="27.6">GND</text>
<text x="97.5" y="33.4">D1</text>
<text x="122.9" y="33.4">D2</text>
<text x="200.6" y="32.6">GND</text>
<text x="231" y="33.9">GND</text>
<text x="276.5" y="31.4">+3V3</text>
<text x="311.5" y="33.6">6</text>
<text x="314.4" y="34.9">VDD</text>
<text x="341.1" y="34.9">DSR</text>
<text x="349.1" y="33.6">27</text>
<text x="11.3" y="40.3">GND</text>
<text x="45.6" y="40.3">GND GND</text>
<text x="283" y="39.7">R5</text>
<text x="293.1" y="37.2">C5</text>
<text x="293.1" y="39.7">4.7uF</text>
<text x="304.5" y="38.5">C6</text>
<text x="304.5" y="41">100nF</text>
<text x="311.5" y="36.1">7</text>
<text x="314.4" y="37.4">VREGIN</text>
<text x="332.1" y="38.9" transform="rotate(-90 332.1 38.9)">VBUS</text>
<text x="337.1" y="40">GPIO.4</text>
<text x="341.5" y="37.4">CTS</text>
<text x="349.1" y="41.2">21</text>
<text x="349.1" y="38.7">22</text>
<text x="349.1" y="36.1">23</text>
<text x="91.3" y="46.6">GND</text>
<text x="131.8" y="42.8">IO18</text>
<text x="223.2" y="42.8">+3V3</text>
<text x="283" y="42.3">1k</text>
<text x="329.9" y="47.6">GPIO.0/TXT</text>
<text x="337.1" y="45">GPIO.6</text>
<text x="337.1" y="42.5">GPIO.5</text>
<text x="349.1" y="46.3">19</text>
<text x="349.1" y="43.8">20</text>
<text x="228.3" y="49.9">R15</text>
<text x="228.3" y="52.4">10k</text>
<text x="286.9" y="51.7">GND</text>
<text x="298.3" y="51.7">GND</text>
<text x="311.5" y="51.4">9</text>
<text x="314.4" y="52.7">RSTb</text>
<text x="326.1" y="52.7">GPIO.2/RS485</text>
<text x="329.5" y="50.1">GPIO.1/RXT</text>
<text x="349.1" y="53.9">16</text>
<text x="349.1" y="51.4">17</text>
<text x="349.1" y="48.8">18</text>
<text x="16.3" y="58.8">J2</text>
<text x="73.9" y="58">+5V_VBUS</text>
<text x="192.2" y="57.3">1SW1</text>
<text x="199.1" y="57.3">2</text>
<text x="246.1" y="59.3">EN</text>
<text x="311.5" y="59">4</text>
<text x="321.8" y="55.2">GPIO.3/WAKEUP</text>
<text x="339.1" y="57.7">CHR0</text>
<text x="349.1" y="56.5">15</text>
<text x="14.3" y="64.1">1</text>
<text x="17.2" y="65.4">SHELL</text>
<text x="24.1" y="65.4">VBUS</text>
<text x="24.1" y="62.8">VBUS</text>
<text x="34.2" y="64.1">B4A9</text>
<text x="34.2" y="61.5">A4B9</text>
<text x="192.2" y="62.4">4</text>
<text x="199.1" y="62.4">3</text>
<text x="229.6" y="62.6">C11</text>
<text x="229.6" y="65.1">100nF</text>
<text x="273.8" y="60.6">USB_D+</text>
<text x="274.7" y="65.7">USB_D-</text>
<text x="311.5" y="64.1">5</text>
<text x="314.4" y="60.3">D+</text>
<text x="314.4" y="65.4">D-</text>
<text x="341.1" y="65.4">RXD</text>
<text x="349.1" y="64.1">25</text>
<text x="375.7" y="65.7">RXD</text>
<text x="14.3" y="66.6">2</text>
<text x="17.2" y="67.9">SHELL</text>
<text x="24.5" y="70.4">SBU1</text>
<text x="34.2" y="69.2">A8</text>
<text x="34.2" y="71.7">B8</text>
<text x="341.5" y="70.4">TXD</text>
<text x="349.1" y="69.2">26</text>
<text x="375.7" y="70.7">TXD</text>
<text x="7.5" y="77.1">GND</text>
<text x="24.5" y="73">SBU2</text>
<text x="34.2" y="76.8">A6</text>
<text x="59.4" y="77.8">D+</text>
<text x="112.8" y="76.6">R6</text>
<text x="138.2" y="77.8">USB_D+</text>
<text x="192.9" y="74.6">GND</text>
<text x="223.4" y="75.8">GND</text>
<text x="309.6" y="74.2">11</text>
<text x="314.4" y="75.5">SUSPENDb</text>
<text x="341.5" y="75.5">RTS</text>
<text x="349.1" y="74.2">24</text>
<text x="375.7" y="75.8">RTS</text>
<text x="26.7" y="80.6">DP2</text>
<text x="26.7" y="78.1">DP1</text>
<text x="34.2" y="79.3">B6</text>
<text x="112.8" y="81.6">27</text>
<text x="161" y="79.6">USB_D+</text>
<text x="311.5" y="81.9">1</text>
<text x="314.4" y="83.1">DCD</text>
<text x="341.3" y="80.6">DTR</text>
<text x="349.1" y="79.3">28</text>
<text x="375.7" y="80.9">DTR</text>
<text x="26.5" y="85.7">DN1</text>
<text x="26.5" y="88.2">DN2</text>
<text x="34.2" y="84.4">A7</text>
<text x="34.2" y="86.9">B7</text>
<text x="62" y="85.4">D-</text>
<text x="112.8" y="84.2">R7</text>
<text x="112.8" y="89.3">27</text>
<text x="138.2" y="85.4">USB_D-</text>
<text x="161" y="87.3">USB_D-</text>
<text x="185.8" y="87.3">RXD</text>
<text x="215.6" y="84.2">R16</text>
<text x="215.6" y="89.3">27</text>
<text x="243.6" y="87.3">TXD0</text>
<text x="309.6" y="86.9">10</text>
<text x="309.6" y="89.5">12</text>
<text x="311.5" y="84.4">2</text>
<text x="314.4" y="85.7">RI/CLK</text>
<text x="314.4" y="88.2">NC</text>
<text x="26.5" y="95.8">CC2</text>
<text x="26.5" y="93.3">CC1</text>
<text x="34.2" y="94.6">B5</text>
<text x="34.2" y="92">A5</text>
<text x="303.3" y="90.5">R14</text>
<text x="303.3" y="93.1">10k</text>
<text x="309.6" y="92">13</text>
<text x="309.6" y="94.6">14</text>
<text x="314.4" y="90.8">SUSPEND</text>
<text x="314.4" y="93.3">CHREN</text>
<text x="314.4" y="95.8">CHR1</text>
<text x="340.7" y="95.8">GND</text>
<text x="343.6" y="92.6">EP</text>
<text x="348.5" y="91.5">29</text>
<text x="349.1" y="94.6">3</text>
<text x="14.3" y="99.6">3</text>
<text x="17.2" y="100.9">SHELL</text>
<text x="25.8" y="100.9">GND</text>
<text x="34.2" y="99.6">A1B12</text>
<text x="49.3" y="102">R8</text>
<text x="60.7" y="102">R9</text>
<text x="70.9" y="96.9">C7</text>
<text x="70.9" y="99.4">100nF</text>
<text x="84.8" y="96.9">D4</text>
<text x="92.5" y="96.9">D5</text>
<text x="100.1" y="96.9">D6</text>
<text x="106.4" y="102">J3 +3V3</text>
<text x="186.2" y="100">TXD</text>
<text x="215.6" y="96.9">R17</text>
<text x="215.6" y="102">27</text>
<text x="243.6" y="100">RXD0</text>
<text x="14.3" y="102.2">4</text>
<text x="17.2" y="103.5">SHELL</text>
<text x="25.8" y="103.5">GND</text>
<text x="34.2" y="102.2">B1A12</text>
<text x="49.3" y="104.5">5.1k</text>
<text x="60.7" y="104.5">5.1k</text>
<text x="108.7" y="106">1</text>
<text x="111.6" y="104.7">1</text>
<text x="111.6" y="107.3">2</text>
<text x="150.9" y="104.5">Q1</text>
<text x="297.1" y="106.3">GND</text>
<text x="321.1" y="103.2">CP2102N-A02-GQFN28R</text>
<text x="349.1" y="106.3">GND</text>
<text x="7.5" y="112.7">GND</text>
<text x="16.3" y="109.6">GT-USB-7010ASV</text>
<text x="108.7" y="108.5">2</text>
<text x="243.6" y="111.4">EN</text>
<text x="35.5" y="115.2">GNDGND</text>
<text x="54.5" y="115.2">GND</text>
<text x="64.7" y="115.2">GND</text>
<text x="78.6" y="115.2">GNDGNDGND</text>
<text x="103.9" y="119.7">R12</text>
<text x="138.2" y="117.2">Q2</text>
<text x="143.4" y="119">GND</text>
<text x="186" y="119">DTR</text>
<text x="211.8" y="115.9">R18</text>
<text x="80.2" y="122.8">IO23</text>
<text x="103.9" y="124.8">1k</text>
<text x="211.8" y="121">10k</text>
<text x="117.9" y="128.6">C8</text>
<text x="117.9" y="131.2">100nF</text>
<text x="128" y="128.6">R13</text>
<text x="128" y="131.2">10k</text>
<text x="186.2" y="131.7">RTS</text>
<text x="211.8" y="128.6">R19</text>
<text x="211.8" y="133.7">10k</text>
<text x="111.7" y="141.9">GND</text>
<text x="123.1" y="141.9">GNDGND</text>
<text x="243.6" y="139.3">IO0_BTN</text>
<text x="12.4" y="153.3">+3V3</text>
<text x="65.1" y="155.5">2</text>
<text x="95.1" y="155.5">25</text>
<text x="139.4" y="150.2">J4</text>
<text x="141.8" y="154.3">1</text>
<text x="144.7" y="153">1</text>
<text x="144.7" y="155.5">2</text>
<text x="183.8" y="153.3">+3V3</text>
<text x="211.8" y="152.8">J5</text>
<text x="217" y="155.5">1</text>
<text x="251.1" y="155.8">+3V3</text>
<text x="18.8" y="160.4">C1</text>
<text x="32.8" y="161.6">C2</text>
<text x="68" y="156.8">3V3</text>
<text x="88.7" y="161.9">IO4</text>
<text x="88.7" y="156.8">IO0</text>
<text x="88.7" y="159.3">IO2</text>
<text x="95.1" y="160.6">26</text>
<text x="95.1" y="158.1">24</text>
<text x="116.6" y="157.1">IO0</text>
<text x="116.6" y="159.6">IO2</text>
<text x="141.8" y="156.8">2</text>
<text x="141.8" y="159.3">3</text>
<text x="141.8" y="161.9">4</text>
<text x="144.7" y="158.1">3</text>
<text x="144.7" y="160.6">4</text>
<text x="166.1" y="159.6">EN</text>
<text x="190.2" y="160.4">C9</text>
<text x="214.1" y="156.8">1</text>
<text x="214.1" y="159.3">2</text>
<text x="214.1" y="161.9">3</text>
<text x="217" y="158.1">2</text>
<text x="217" y="160.6">3</text>
<text x="18.8" y="162.9">22nF</text>
<text x="32.8" y="164.2">100nF</text>
<text x="86.9" y="167">IO12</text>
<text x="95.1" y="165.7">14</text>
<text x="116.6" y="167.3">IO12</text>
<text x="116.6" y="162.2">IO4</text>
<text x="141.8" y="164.4">5</text>
<text x="141.8" y="167">6</text>
<text x="144.7" y="163.1">5</text>
<text x="144.7" y="165.7">6</text>
<text x="166.1" y="162.2">SENSOR_VP</text>
<text x="166.1" y="164.7">SENSOR_VN</text>
<text x="166.1" y="167.3">IO34</text>
<text x="190.2" y="162.9">100nF</text>
<text x="214.1" y="164.4">4</text>
<text x="214.1" y="167">5</text>
<text x="217" y="163.1">4</text>
<text x="217" y="165.7">5</text>
<text x="239.8" y="164.7">IO22</text>
<text x="239.8" y="162.2">IO23</text>
<text x="239.8" y="167.3">TXD0</text>
<text x="257.6" y="162.9">C10</text>
<text x="257.6" y="165.5">100nF</text>
<text x="12.6" y="173.6">GND</text>
<text x="26.6" y="173.6">GND</text>
<text x="40.9" y="169.8">EN</text>
<text x="65.1" y="168.2">3</text>
<text x="68" y="169.5">EN</text>
<text x="86.9" y="169.5">IO14</text>
<text x="95.1" y="173.3">16</text>
<text x="95.1" y="168.2">13</text>
<text x="116.6" y="169.8">IO14</text>
<text x="141.8" y="169.5">7</text>
<text x="141.8" y="172">8</text>
<text x="144.7" y="168.2">7</text>
<text x="144.7" y="170.8">8</text>
<text x="144.7" y="173.3">9</text>
<text x="166.1" y="169.8">IO35</text>
<text x="166.1" y="172.3">IO32</text>
<text x="214.1" y="169.5">6</text>
<text x="214.1" y="172">7</text>
<text x="217" y="168.2">6</text>
<text x="217" y="170.8">7</text>
<text x="217" y="173.3">8</text>
<text x="239.8" y="172.3">IO21</text>
<text x="239.8" y="169.8">RXD0</text>
<text x="25.3" y="180">SENSOR_VP</text>
<text x="65.1" y="178.4">4</text>
<text x="68" y="179.7">SENSOR_VP</text>
<text x="86.9" y="177.1">IO15</text>
<text x="86.9" y="174.6">IO13</text>
<text x="95.1" y="175.8">23</text>
<text x="116.6" y="177.4">IO15</text>
<text x="116.6" y="174.9">IO13</text>
<text x="139.9" y="177.1">10</text>
<text x="139.9" y="179.7">11</text>
<text x="141.8" y="174.6">9</text>
<text x="144.7" y="175.8">10</text>
<text x="144.7" y="178.4">11</text>
<text x="166.1" y="177.4">IO25</text>
<text x="166.1" y="180">IO26</text>
<text x="166.1" y="174.9">IO33</text>
<text x="184" y="174.9">GND</text>
<text x="212.3" y="179.7">10</text>
<text x="214.1" y="174.6">8</text>
<text x="214.1" y="177.1">9</text>
<text x="217" y="175.8">9</text>
<text x="217" y="178.4">10</text>
<text x="239.8" y="180">IO18</text>
<text x="239.8" y="177.4">IO19</text>
<text x="251.4" y="177.4">GND</text>
<text x="25.1" y="185">SENSOR_VN</text>
<text x="65.1" y="183.5">5</text>
<text x="68" y="184.7">SENSOR_VNIO17</text>
<text x="86.9" y="182.2">IO16</text>
<text x="95.1" y="183.5">28</text>
<text x="95.1" y="180.9">27</text>
<text x="116.6" y="185">IO17</text>
<text x="116.6" y="182.5">IO16</text>
<text x="139.9" y="182.2">12</text>
<text x="139.9" y="184.7">13</text>
<text x="144.7" y="180.9">12</text>
<text x="144.7" y="183.5">13</text>
<text x="166.1" y="182.5">IO27</text>
<text x="166.1" y="185">IO14</text>
<text x="212.3" y="182.2">11</text>
<text x="212.3" y="184.7">12</text>
<text x="217" y="180.9">11</text>
<text x="217" y="183.5">12</text>
<text x="239.8" y="182.5">IO5</text>
<text x="239.8" y="185">IO17</text>
<text x="65.1" y="191.1">6</text>
<text x="88.7" y="189.8">IO5</text>
<text x="95.1" y="191.1">30</text>
<text x="95.1" y="188.5">29</text>
<text x="116.6" y="190.1">IO5</text>
<text x="139.9" y="187.3">14</text>
<text x="139.9" y="189.8">15</text>
<text x="144.7" y="186">14</text>
<text x="144.7" y="188.5">15</text>
<text x="144.7" y="191.1">16</text>
<text x="166.1" y="187.6">IO12</text>
<text x="180.6" y="188.9">+5V_EXT</text>
<text x="212.3" y="187.3">13</text>
<text x="212.3" y="189.8">14</text>
<text x="217" y="186">13</text>
<text x="217" y="188.5">14</text>
<text x="217" y="191.1">15</text>
<text x="239.8" y="190.1">IO4</text>
<text x="239.8" y="187.6">IO16</text>
<text x="38.3" y="197.7">IO35</text>
<text x="38.3" y="192.7">IO34</text>
<text x="65.1" y="196.2">7</text>
<text x="68" y="197.4">IO35</text>
<text x="68" y="192.4">IO34</text>
<text x="86.9" y="194.9">IO19</text>
<text x="86.9" y="192.4">IO18</text>
<text x="95.1" y="193.6">31</text>
<text x="116.6" y="195.2">IO19</text>
<text x="116.6" y="192.7">IO18</text>
<text x="139.9" y="192.4">16</text>
<text x="139.9" y="194.9">17</text>
<text x="144.7" y="193.6">17</text>
<text x="166.1" y="195.2">IO13</text>
<text x="212.3" y="192.4">15</text>
<text x="212.3" y="194.9">16</text>
<text x="212.3" y="197.4">17</text>
<text x="217" y="193.6">16</text>
<text x="217" y="196.2">17</text>
<text x="239.8" y="192.7">IO0_CON</text>
<text x="239.8" y="197.7">IO2</text>
<text x="239.8" y="195.2">IO15</text>
<text x="86.9" y="202.5">IO22</text>
<text x="86.9" y="200">IO21</text>
<text x="95.1" y="203.8">37</text>
<text x="95.1" y="201.2">36</text>
<text x="95.1" y="198.7">33</text>
<text x="116.6" y="202.8">IO22</text>
<text x="116.6" y="200.3">IO21</text>
<text x="190.2" y="198.5">C12</text>
<text x="190.2" y="201">100nF</text>
<text x="34.1" y="207.9">RXD0</text>
<text x="63.3" y="206.3">34</text>
<text x="68" y="207.6">RXD0</text>
<text x="86.9" y="205.1">IO23</text>
<text x="95.1" y="208.9">10</text>
<text x="116.6" y="205.4">IO23</text>
<text x="34.5" y="213">TXD0</text>
<text x="63.3" y="211.4">35</text>
<text x="68" y="212.7">TXD0</text>
<text x="86.9" y="215.2">IO27</text>
<text x="86.9" y="212.7">IO26</text>
<text x="86.9" y="210.1">IO25</text>
<text x="95.1" y="213.9">12</text>
<text x="95.1" y="211.4">11</text>
<text x="116.6" y="215.5">IO27</text>
<text x="116.6" y="213">IO26</text>
<text x="116.6" y="210.4">IO25</text>
<text x="147.2" y="213">GND</text>
<text x="184" y="213">GND</text>
<text x="220.9" y="213">GND</text>
<text x="63.3" y="221.6">18</text>
<text x="63.3" y="219">17</text>
<text x="68" y="220.3">NC</text>
<text x="86.9" y="220.3">IO32</text>
<text x="95.1" y="221.6">9</text>
<text x="95.1" y="219">8</text>
<text x="116.6" y="220.6">IO32</text>
<text x="63.3" y="226.6">20</text>
<text x="63.3" y="224.1">19</text>
<text x="68" y="227.9">NC</text>
<text x="68" y="225.4">NC</text>
<text x="68" y="222.8">NC</text>
<text x="86.7" y="227.9">GND</text>
<text x="86.9" y="222.8">IO33</text>
<text x="95.1" y="226.6">1</text>
<text x="116.6" y="223.1">IO33</text>
<text x="63.3" y="231.7">22</text>
<text x="63.3" y="229.2">21</text>
<text x="68" y="233">NC</text>
<text x="68" y="230.5">NC</text>
<text x="86.7" y="233">GND</text>
<text x="86.7" y="230.5">GND</text>
<text x="95.1" y="231.7">38</text>
<text x="95.1" y="229.2">15</text>
<text x="63.3" y="234.3">32</text>
<text x="68" y="235.5">NC</text>
<text x="86.7" y="234.8">GND</text>
<text x="95" y="234">39</text>
<text x="42.9" y="241.7">ESP32-WROOM-32E-N8</text>
<text x="67.1" y="251.8">R10</text>
<text x="110.4" y="246">GND</text>
<text x="67.1" y="256.9">27</text>
<text x="89.9" y="254.9">IO0_CON</text>
<text x="44" y="260">IO0</text>
<text x="67.1" y="262">R11</text>
<text x="67.1" y="267.1">27</text>
<text x="89.9" y="265.1">IO0_BTN</text>
</g>
<g font-size="2.3" fill="#00f">
<text x="22.5" y="151.7">DHT_POW</text>
<text x="286.6" y="151.7">DHT_POW</text>
<text x="329.9" y="153">20</text>
<text x="294.5" y="156.8">IO4</text>
<text x="289.6" y="174.5">DHT_GND</text>
<text x="359.2" y="180.9">DHT22</text>
<text x="120.4" y="234.2">DHT_GND</text>
</g>
<text font-size="2.3" fill="#000080" x="329.9" y="150.4">R1</text>
<g font-size="2.3">
<text x="357.7" y="168.4">1</text>
<text x="357.7" y="171">2</text>
<text x="357.7" y="173.5">3</text>
<text x="360.1" y="169.7">VDD</text>
<text x="360.1" y="172.2">SDA</text>
<text x="357.7" y="176">4</text>
<text x="360.1" y="174.8">GND</text>
<text x="360.1" y="177.3">SCK</text>
</g>
<g font-size="2.2">
<text x="27.7" y="18.4">U2</text>
<text x="74.7" y="60.3">D3</text>
<text x="229.6" y="114.9">Q3</text>
<text x="229.6" y="128.8">Q4</text>
</g>
<text font-size="1.6" fill="#000080" x="359.2" y="165.8">U1</text>
</svg>
